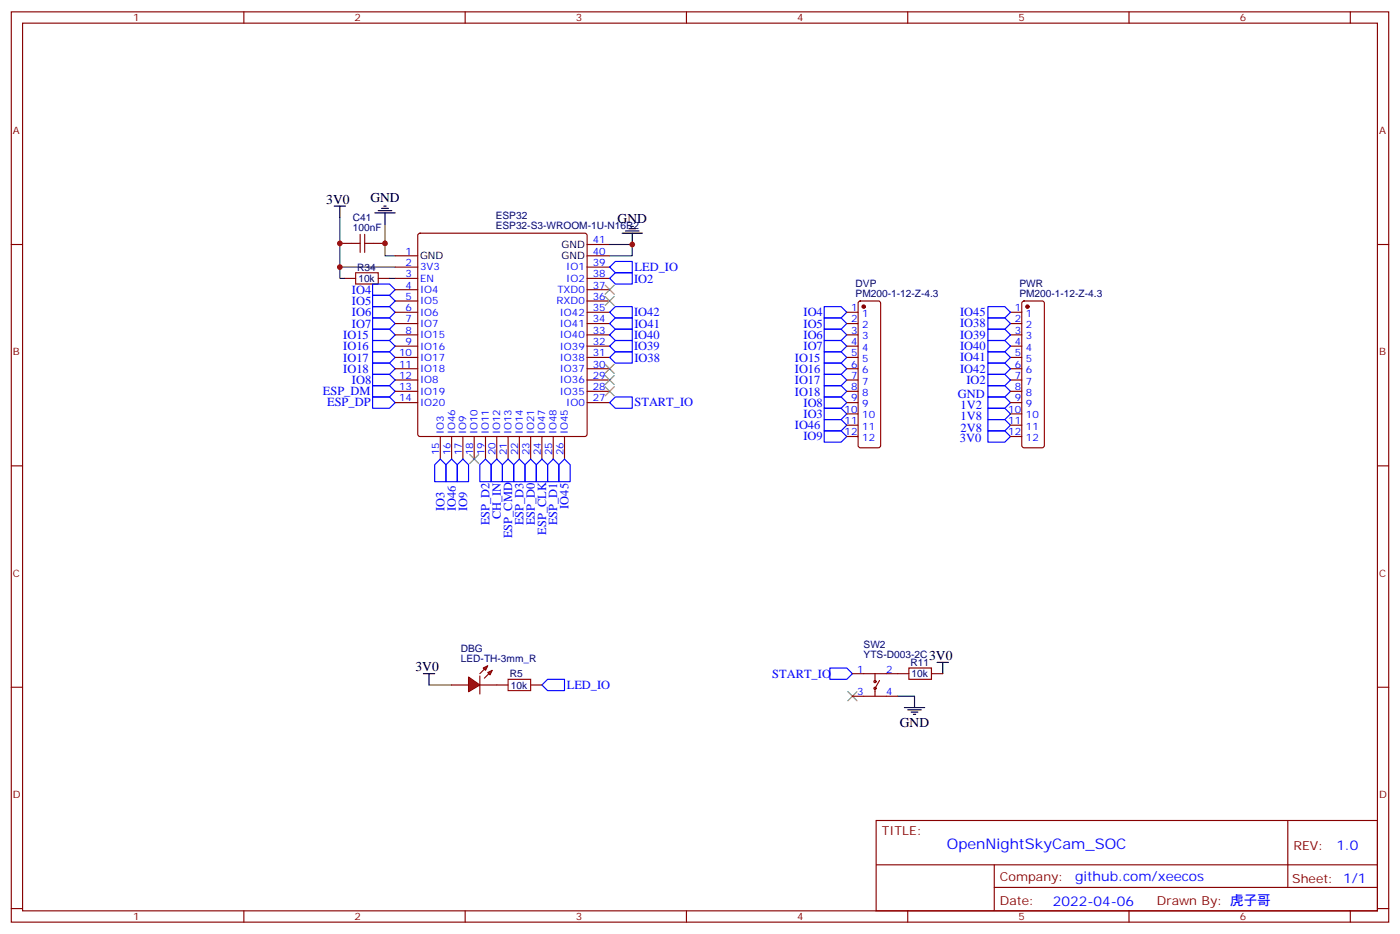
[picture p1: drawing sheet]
<svg xmlns="http://www.w3.org/2000/svg" width="437mm" height="292mm" viewBox="0 0 437 292" stroke-linecap="round" stroke-linejoin="round" font-family="sans-serif">
<g fill="none" stroke="#870000" stroke-width=".35">
<path d="M3.5 3.7h430.4v284.3h-430.4zM7.1 7.2h423.3v277.3h-423.3zM76.2 3.7v3.5M145.3 3.7v3.5M214.5 3.7v3.5M283.6 3.7v3.5M352.8 3.7v3.5M421.9 3.7v3.5M3.5 76.4h3.6M106.2 76h6.3M112.5 73.2v5.6M113.9 76h6.4"/>
<path d="M113.9 73.2v5.6M123.5 79.9h7M130.8 73.1l.4-.3h51.5l.5 .3 .2 .5v62l-.2 .5-.5 .2h-51.5l-.5-.2-.2-.5v-62zM183.4 76.4h7.1M183.4 79.9h7.1M430.4 76.4h3.5M107.6 87h3.5M118.2 87h3.5M123.5 87h7M123.5 97.5h7M123.5 83.4h7M123.5 90.5h7"/>
<path d="M123.5 94h7M183.4 87h7.1M183.4 97.5h7.1M183.4 83.4h7.1M183.4 90.5h7.1M183.4 94h7.1M264.6 97.5h3.5M268.3 94.2l.5-.2h5.7l.5 .2 .2 .5v44.5l-.3 .5-.4 .2h-5.7l-.5-.3-.2-.4v-44.5zM315.7 97.5h3.6M319.5 94.2l.5-.2h5.6l.5 .2 .2 .5v44.5l-.2 .5-.5 .2h-5.6l-.5-.3-.2-.4v-44.5zM123.5 101.1h7M123.5 104.6h7"/>
<path d="M123.5 108.1h7M123.5 111.7h7M123.5 115.2h7M123.5 118.7h7M183.4 101.1h7.1M183.4 104.6h7.1M183.4 108.1h7.1M183.4 111.7h7.1M183.4 115.2h7.1M183.4 118.7h7.1M264.6 101.1h3.5M264.6 104.6h3.5"/>
<path d="M264.6 108.1h3.5M264.6 111.7h3.5M264.6 115.2h3.5M264.6 118.7h3.5M315.7 101.1h3.6M315.7 104.6h3.6M315.7 108.1h3.6M315.7 111.7h3.6M315.7 115.2h3.6M315.7 118.7h3.6M123.5 122.2h7M123.5 125.8h7"/>
<path d="M137.6 136.3v7.1M141.1 136.3v7.1M144.6 136.3v7.1M148.2 136.3v7.1M151.7 136.3v7.1M155.2 136.3v7.1M158.7 136.3v7.1M162.3 136.3v7.1M165.8 136.3v7.1M169.3 136.3v7.1M172.9 136.3v7.1M176.4 136.3v7.1"/>
<path d="M183.4 122.2h7.1M183.4 125.8h7.1M264.6 122.2h3.5M264.6 125.8h3.5M264.6 129.3h3.5M264.6 132.8h3.5M264.6 136.3h3.5M315.7 122.2h3.6M315.7 125.8h3.6M315.7 129.3h3.6M315.7 132.8h3.6M315.7 136.3h3.6"/>
<path d="M3.5 145.5h3.6M430.4 145.5h3.5M3.5 214.7h3.6M155.2 214h3.5M165.8 214h3.5M430.4 214.7h3.5M273.8 256.3h156.6v28.2h-156.6zM402.4 256.3v20.9M273.8 270.1h156.5M310.7 277.2h119.6M310.7 270.1v14.2M3.5 283.8h3.6"/>
<path d="M76.2 284.5v3.5M145.3 284.5v3.5M214.5 284.5v3.5M283.6 284.5v3.5M352.8 284.5v3.5M421.9 284.5v3.5M430.4 283.8h3.5"/>
</g>
<path d="M106.2 67.9v15.5h17.3M120.3 70v9.9h3.2M190.5 76.4h7.1v3.5h-7.1M106.2 83.4v3.6h1.4M121.7 87h1.8M134.1 214h7" fill="none" stroke="#008700" stroke-width=".35"/>
<g fill="none" stroke="#000" stroke-width=".35">
<path d="M104.4 64.4h3.5M106.2 64.4v3.5M117.1 66.5h6.4M118.2 65.8h4.2M119.2 65.1h2.2M119.9 64.4h.7M120.3 66.5v3.5M194.4 72.8h6.3M195.4 72.1h4.3M196.5 71.4h2.1M197.2 70.7h.7M197.6 72.8v3.6"/>
<path d="M132.3 210.4h3.5M134.1 210.4v3.6"/>
</g>
<path d="M111.1 85.2h7.1v3.5h-7.1zM158.7 212.2h7.1v3.5h-7.1z" fill="none" stroke="#a10000" stroke-width=".35"/>
<g fill="none" stroke="#00f" stroke-width=".35">
<path d="M116.4 88.7h5.3l1.8 1.8-1.8 1.8h-5.3zM116.4 92.3h5.3l1.8 1.7-1.8 1.8h-5.3zM116.4 95.8h5.3l1.8 1.7-1.8 1.8h-5.3zM116.4 99.3h5.3l1.8 1.8-1.8 1.7h-5.3zM190.5 87l1.8-1.8h5.3v3.5h-5.3zM190.5 97.5l1.8-1.7h5.3v3.5h-5.3zM192.3 81.7h5.3v3.5h-5.3l-1.8-1.8zM257.5 95.8h5.3l1.8 1.7-1.8 1.8h-5.3zM257.5 99.3h5.3l1.8 1.8-1.8 1.7h-5.3zM308.7 99.3h5.3l1.7 1.8-1.7 1.7h-5.3zM308.7 95.8h5.3l1.7 1.7-1.7 1.8h-5.3zM116.4 102.8h5.3l1.8 1.8-1.8 1.8h-5.3z"/>
<path d="M116.4 106.4h5.3l1.8 1.7-1.8 1.8h-5.3zM116.4 109.9h5.3l1.8 1.8-1.8 1.7h-5.3zM116.4 113.4h5.3l1.8 1.8-1.8 1.7h-5.3zM116.4 116.9h5.3l1.8 1.8-1.8 1.8h-5.3zM190.5 101.1l1.8-1.8h5.3v3.5h-5.3zM190.5 108.1l1.8-1.7h5.3v3.5h-5.3zM190.5 111.7l1.8-1.8h5.3v3.5h-5.3zM192.3 102.8h5.3v3.6h-5.3l-1.8-1.8zM257.5 102.8h5.3l1.8 1.8-1.8 1.8h-5.3zM257.5 106.4h5.3l1.8 1.7-1.8 1.8h-5.3zM257.5 109.9h5.3l1.8 1.8-1.8 1.7h-5.3zM257.5 113.4h5.3l1.8 1.8-1.8 1.7h-5.3z"/>
<path d="M257.5 116.9h5.3l1.8 1.8-1.8 1.8h-5.3zM308.7 102.8h5.3l1.7 1.8-1.7 1.8h-5.3zM308.7 109.9h5.3l1.7 1.8-1.7 1.7h-5.3zM308.7 106.4h5.3l1.7 1.7-1.7 1.8h-5.3zM308.7 116.9h5.3l1.7 1.8-1.7 1.8h-5.3zM308.7 113.4h5.3l1.7 1.8-1.7 1.7h-5.3zM116.4 120.5h5.3l1.8 1.7-1.8 1.8h-5.3zM116.4 124h5.3l1.8 1.8-1.8 1.7h-5.3zM257.5 134.6h5.3l1.8 1.7-1.8 1.8h-5.3zM257.5 131.1h5.3l1.8 1.7-1.8 1.8h-5.3zM257.5 127.5h5.3l1.8 1.8-1.8 1.8h-5.3zM257.5 124h5.3l1.8 1.8-1.8 1.7h-5.3z"/>
<path d="M257.5 120.5h5.3l1.8 1.7-1.8 1.8h-5.3zM308.7 134.6h5.3l1.7 1.7-1.7 1.8h-5.3zM308.7 131.1h5.3l1.7 1.7-1.7 1.8h-5.3zM308.7 127.5h5.3l1.7 1.8-1.7 1.8h-5.3zM308.7 120.5h5.3l1.7 1.7-1.7 1.8h-5.3zM308.7 124h5.3l1.7 1.8-1.7 1.7h-5.3zM135.8 145.2l1.8-1.8 1.7 1.8v5.3h-3.5zM139.3 145.2l1.8-1.8 1.8 1.8v5.3h-3.6zM142.9 145.2l1.7-1.8 1.8 1.8v5.3h-3.5zM151.7 143.4l1.8 1.8v5.3h-3.6v-5.3zM155.2 143.4l1.8 1.8v5.3h-3.5v-5.3zM162.3 143.4l1.7 1.8v5.3h-3.5v-5.3z"/>
<path d="M165.8 143.4l1.8 1.8v5.3h-3.6v-5.3zM167.6 145.2l1.7-1.8 1.8 1.8v5.3h-3.5zM172.9 143.4l1.7 1.8v5.3h-3.5v-5.3zM174.6 145.2l1.8-1.8 1.8 1.8v5.3h-3.6zM171.1 212.2h5.3v3.5h-5.3l-1.8-1.7z"/>
</g>
<g fill="#870000" stroke="#870000" stroke-width=".35">
<circle cx="269.9" cy="95.8" r=".53"/>
<circle cx="321" cy="95.8" r=".53"/>
</g>
<path d="M189.1 89.1l2.8 2.8M191.9 89.1l-2.8 2.8M189.1 117.3l2.8 2.8M189.1 113.8l2.8 2.8M191.9 117.3l-2.8 2.8M191.9 113.8l-2.8 2.8M189.1 120.8l2.8 2.8M191.9 120.8l-2.8 2.8" fill="none" stroke="#3c3" stroke-width=".35"/>
<g fill="#f00" stroke="#870000" stroke-width=".35">
<path d="M146.4 211.5l3.5 2.5-3.5 2.1z"/>
<path d="M149.9 211.1v5.7z"/>
</g>
<g fill="#870000" stroke="#870000" stroke-width=".35">
<path d="M149.9 210.4l1.4-1.4z"/>
<path d="M151.3 211.8l1.5-1.4z"/>
</g>
<g fill="#f00" stroke="#870000" stroke-width=".35">
<path d="M151 208.7l1.4-.7-.7 1.4z"/>
<path d="M152.4 210.1l1.4-.7-.7 1.4z"/>
</g>
<g fill="none" stroke="#870000" stroke-width=".35">
<path d="M141.1 214h5.3M149.9 214h5.3M266.3 210.4h17.7M266.3 217.5h14.2M273.4 210.4v2.5M274.8 212.5l-1.4 2.5v2.5M291 210.4h3.6"/>
<circle cx="273.4" cy="215" r=".35"/>
<circle cx="273.4" cy="212.9" r=".35"/>
</g>
<path d="M190.5 125.8l1.8-1.8h5.3v3.5h-5.3zM158.7 143.4l1.8 1.8v5.3h-3.5v-5.3zM259.3 208.7h5.3l1.7 1.7-1.7 1.8h-5.3z" fill="none" stroke="#00f" stroke-width=".35"/>
<path d="M189.1 92.6l2.8 2.8M191.9 92.6l-2.8 2.8M146.8 142l2.8 2.8M149.6 142l-2.8 2.8M264.9 216.1l2.9 2.8M267.8 216.1l-2.9 2.8" fill="none" stroke="#3c3" stroke-width=".35"/>
<path d="M285.8 217.5v3.5M292.8 206.9h3.5M294.6 206.9v3.5M282.6 221h6.3M283.6 221.7h4.3M284.7 222.4h2.1M285.4 223.1h.7" fill="none" stroke="#000" stroke-width=".35"/>
<path d="M284 208.7h7v3.5h-7z" fill="none" stroke="#a10000" stroke-width=".35"/>
<path d="M280.5 217.5h5.3" fill="none" stroke="#008700" stroke-width=".35"/>
<g fill="#c00">
<circle cx="106.2" cy="76" r=".88"/>
<circle cx="120.3" cy="76" r=".88"/>
<circle cx="106.2" cy="83.4" r=".88"/>
<circle cx="197.6" cy="76.4" r=".88"/>
</g>
<text font-size="4.6" fill="#00f" x="295.8" y="265.3">OpenNightSkyCam_SOC</text>
<g font-size="4.2">
<text x="102" y="63.7">3V0</text>
<text x="115.7" y="63.2">GND</text>
<text x="193" y="69.6">GND</text>
<text x="129.8" y="209.7">3V0</text>
<text x="290.3" y="206.2">3V0</text>
<text x="281.2" y="227.1">GND</text>
</g>
<g font-size="4.2" fill="#00f">
<text x="417.6" y="265.6">1.0</text>
<text x="335.9" y="275.1">github.com/xeecos</text>
<text x="329" y="282.9">2022-04-06</text>
</g>
<g font-size="3.9" fill="#00f">
<text x="198.1" y="88.3">IO2</text>
<text x="198.3" y="84.6">LED_IO</text>
<text x="110" y="91.8">IO4</text>
<text x="110" y="95.3">IO5</text>
<text x="110" y="98.8">IO6</text>
<text x="198.1" y="98.9">IO42</text>
<text x="251.1" y="98.8">IO4</text>
<text x="300" y="98.8">IO45</text>
<text x="107.3" y="105.9">IO15</text>
<text x="110" y="102.4">IO7</text>
<text x="198.1" y="105.9">IO40</text>
<text x="198.3" y="102.4">IO41</text>
<text x="251.1" y="102.4">IO5</text>
<text x="251.1" y="105.9">IO6</text>
<text x="300" y="105.8">IO39</text>
<text x="300" y="102.3">IO38</text>
<text x="107.3" y="109.4">IO16</text>
<text x="107.3" y="113">IO17</text>
<text x="198.1" y="109.4">IO39</text>
<text x="198.3" y="113">IO38</text>
<text x="248.4" y="113">IO15</text>
<text x="251.1" y="109.4">IO7</text>
<text x="300" y="112.9">IO41</text>
<text x="300" y="109.3">IO40</text>
<text x="107.3" y="116.5">IO18</text>
<text x="248.4" y="116.5">IO16</text>
<text x="300" y="116.4">IO42</text>
<text x="302" y="119.9">IO2</text>
<text x="100.9" y="123.4">ESP_DM</text>
<text x="110" y="120">IO8</text>
<text x="248.4" y="123.5">IO18</text>
<text x="248.4" y="120">IO17</text>
<text x="299.3" y="124.2">GND</text>
<text x="102.2" y="127">ESP_DP</text>
<text x="198.3" y="127">START_IO</text>
<text x="251.1" y="130.5">IO3</text>
<text x="251.1" y="127.1">IO8</text>
<text x="300.2" y="131.3">1V8</text>
<text x="300.2" y="127.7">1V2</text>
<text x="248.4" y="134.1">IO46</text>
<text x="251.1" y="137.6">IO9</text>
<text x="300" y="137.9">3V0</text>
<text x="300.2" y="134.8">2V8</text>
<text x="138.9" y="159.6" transform="rotate(-90 138.9 159.6)">IO3</text>
<text x="142.4" y="159.6" transform="rotate(-90 142.4 159.6)">IO46</text>
<text x="145.9" y="159.6" transform="rotate(-90 145.9 159.6)">IO9</text>
<text x="177.6" y="158.9" transform="rotate(-90 177.6 158.9)">IO45</text>
<text x="152.9" y="164.1" transform="rotate(-90 152.9 164.1)">ESP_D2</text>
<text x="156.5" y="162.2" transform="rotate(-90 156.5 162.2)">CH_IN</text>
<text x="163.5" y="164.1" transform="rotate(-90 163.5 164.1)">ESP_D3</text>
<text x="167.1" y="164.1" transform="rotate(-90 167.1 164.1)">ESP_D0</text>
<text x="170.6" y="167.1" transform="rotate(-90 170.6 167.1)">ESP_CLK</text>
<text x="174.1" y="164.1" transform="rotate(-90 174.1 164.1)">ESP_D1</text>
<text x="160" y="168.1" transform="rotate(-90 160 168.1)">ESP_CMD</text>
<text x="177.1" y="215.2">LED_IO</text>
<text x="241.3" y="211.8">START_IO</text>
</g>
<g font-size="3.9" fill="#800">
<text x="275.5" y="260.9">TITLE:</text>
<text x="404.1" y="265.6">REV:</text>
<text x="312.4" y="275.1">Company:</text>
<text x="403.8" y="275.7">Sheet: 1/1</text>
<text x="312.4" y="282.8">Date:</text>
<text x="361.5" y="282.8">Drawn By: 虎子哥</text>
</g>
<g font-size="3.2" fill="#800">
<text x="41.6" y="6.7">1</text>
<text x="110.8" y="6.7">2</text>
<text x="179.9" y="6.7">3</text>
<text x="249.1" y="6.7">4</text>
<text x="318.2" y="6.7">5</text>
<text x="387.3" y="6.7">6</text>
<text x="4.1" y="41.8">A</text>
<text x="430.9" y="41.8">A</text>
<text x="4.1" y="110.9">B</text>
<text x="430.9" y="110.9">B</text>
<text x="4.1" y="180.1">C</text>
<text x="430.9" y="180.1">C</text>
<text x="4.1" y="249.2">D</text>
<text x="430.9" y="249.2">D</text>
<text x="41.6" y="287.5">1</text>
<text x="110.8" y="287.5">2</text>
<text x="179.9" y="287.5">3</text>
<text x="249.1" y="287.5">4</text>
<text x="318.2" y="287.5">5</text>
<text x="387.3" y="287.5">6</text>
</g>
<g font-size="3.2" fill="#000080">
<text x="110.2" y="69">C41</text>
<text x="154.9" y="71.7">ESP32-S3-WROOM-1U-N16R2</text>
<text x="154.9" y="68.5">ESP32</text>
<text x="110.2" y="72.1">100nF</text>
<text x="111.6" y="84.6">R34</text>
<text x="112" y="88.1">10k</text>
<text x="267.4" y="89.6">DVP</text>
<text x="318.5" y="89.6">PWR</text>
<text x="267.3" y="92.8">PM200-1-12-Z-4.3</text>
<text x="318.5" y="92.8">PM200-1-12-Z-4.3</text>
<text x="144" y="203.8">DBG</text>
<text x="269.8" y="202.5">SW2</text>
<text x="144" y="206.9">LED-TH-3mm_R</text>
<text x="269.8" y="205.7">YTS-D003-2C</text>
<text x="284.5" y="208.1">R11</text>
<text x="159.3" y="211.6">R5</text>
<text x="159.6" y="215.1">10k</text>
<text x="284.8" y="211.6">10k</text>
</g>
<g font-size="3.2">
<text x="175.5" y="77.4">GND</text>
<text x="131.2" y="81">GND</text>
<text x="175.5" y="81">GND</text>
</g>
<g font-size="3.2" fill="#00f">
<text x="185.2" y="76">41</text>
<text x="126.7" y="79.6">1</text>
<text x="126.7" y="83.1">2</text>
<text x="185.2" y="79.6">40</text>
<text x="185.2" y="83.1">39</text>
<text x="126.7" y="86.6">3</text>
<text x="131.2" y="84.5">3V3</text>
<text x="131.2" y="88">EN</text>
<text x="176.9" y="84.5">IO1</text>
<text x="176.9" y="88">IO2</text>
<text x="185.2" y="86.6">38</text>
<text x="126.7" y="90.1">4</text>
<text x="126.7" y="93.7">5</text>
<text x="131.2" y="91.5">IO4</text>
<text x="131.2" y="95.1">IO5</text>
<text x="173.9" y="95.1">RXD0</text>
<text x="174.1" y="91.5">TXD0</text>
<text x="185.2" y="90.1">37</text>
<text x="185.2" y="93.7">36</text>
<text x="126.7" y="97.2">6</text>
<text x="126.7" y="100.7">7</text>
<text x="131.2" y="98.6">IO6</text>
<text x="174.9" y="98.6">IO42</text>
<text x="185.2" y="97.2">35</text>
<text x="185.2" y="100.7">34</text>
<text x="265.9" y="97.2">1</text>
<text x="265.9" y="100.7">2</text>
<text x="269.4" y="99">1</text>
<text x="317.1" y="97.2">1</text>
<text x="317.1" y="100.7">2</text>
<text x="320.6" y="99">1</text>
<text x="126.7" y="104.2">8</text>
<text x="126.7" y="107.8">9</text>
<text x="131.2" y="102.1">IO7</text>
<text x="131.2" y="105.7">IO15</text>
<text x="174.9" y="102.1">IO41</text>
<text x="174.9" y="105.7">IO40</text>
<text x="185.2" y="104.2">33</text>
<text x="185.2" y="107.8">32</text>
<text x="265.9" y="104.2">3</text>
<text x="265.9" y="107.8">4</text>
<text x="269.4" y="102.5">2</text>
<text x="269.4" y="106">3</text>
<text x="317.1" y="104.2">3</text>
<text x="317.1" y="107.8">4</text>
<text x="320.6" y="102.5">2</text>
<text x="320.6" y="106">3</text>
<text x="124.7" y="111.3">10</text>
<text x="131.2" y="109.2">IO16</text>
<text x="131.2" y="112.7">IO17</text>
<text x="174.9" y="109.2">IO39</text>
<text x="174.9" y="112.7">IO38</text>
<text x="185.2" y="111.3">31</text>
<text x="265.9" y="111.3">5</text>
<text x="269.4" y="109.5">4</text>
<text x="269.4" y="113.1">5</text>
<text x="317.1" y="111.3">5</text>
<text x="320.6" y="109.5">4</text>
<text x="320.6" y="113.1">5</text>
<text x="124.7" y="114.8">11</text>
<text x="124.7" y="118.4">12</text>
<text x="131.2" y="116.2">IO18</text>
<text x="131.2" y="119.8">IO8</text>
<text x="174.9" y="116.2">IO37</text>
<text x="174.9" y="119.8">IO36</text>
<text x="185.2" y="114.8">30</text>
<text x="185.2" y="118.4">29</text>
<text x="265.9" y="114.8">6</text>
<text x="265.9" y="118.4">7</text>
<text x="269.4" y="116.6">6</text>
<text x="317.1" y="114.8">6</text>
<text x="317.1" y="118.4">7</text>
<text x="320.6" y="116.6">6</text>
<text x="124.7" y="121.9">13</text>
<text x="124.7" y="125.4">14</text>
<text x="131.2" y="123.3">IO19</text>
<text x="174.9" y="123.3">IO35</text>
<text x="185.2" y="121.9">28</text>
<text x="185.2" y="125.4">27</text>
<text x="265.9" y="121.9">8</text>
<text x="265.9" y="125.4">9</text>
<text x="269.4" y="120.1">7</text>
<text x="269.4" y="123.6">8</text>
<text x="317.1" y="121.9">8</text>
<text x="317.1" y="125.4">9</text>
<text x="320.6" y="120.1">7</text>
<text x="320.6" y="123.6">8</text>
<text x="131.2" y="126.8">IO20</text>
<text x="176.9" y="126.8">IO0</text>
<text x="263.9" y="128.9">10</text>
<text x="269.4" y="127.2">9</text>
<text x="269.4" y="130.7">10</text>
<text x="315.1" y="128.9">10</text>
<text x="320.6" y="127.2">9</text>
<text x="320.6" y="130.7">10</text>
<text x="138.6" y="135.6" transform="rotate(-90 138.6 135.6)">IO3</text>
<text x="142.2" y="135.6" transform="rotate(-90 142.2 135.6)">IO46</text>
<text x="145.7" y="135.6" transform="rotate(-90 145.7 135.6)">IO9</text>
<text x="149.2" y="135.6" transform="rotate(-90 149.2 135.6)">IO10</text>
<text x="152.8" y="135.6" transform="rotate(-90 152.8 135.6)">IO11</text>
<text x="156.3" y="135.6" transform="rotate(-90 156.3 135.6)">IO12</text>
<text x="159.8" y="135.6" transform="rotate(-90 159.8 135.6)">IO13</text>
<text x="163.3" y="135.6" transform="rotate(-90 163.3 135.6)">IO14</text>
<text x="166.9" y="135.6" transform="rotate(-90 166.9 135.6)">IO21</text>
<text x="170.4" y="135.6" transform="rotate(-90 170.4 135.6)">IO47</text>
<text x="173.9" y="135.6" transform="rotate(-90 173.9 135.6)">IO48</text>
<text x="177.4" y="135.6" transform="rotate(-90 177.4 135.6)">IO45</text>
<text x="263.9" y="132.5">11</text>
<text x="263.9" y="136">12</text>
<text x="269.4" y="134.2">11</text>
<text x="269.4" y="137.8">12</text>
<text x="315.1" y="132.5">11</text>
<text x="315.1" y="136">12</text>
<text x="320.6" y="134.2">11</text>
<text x="320.6" y="137.8">12</text>
<text x="137.2" y="142.1" transform="rotate(-90 137.2 142.1)">15</text>
<text x="140.8" y="142.1" transform="rotate(-90 140.8 142.1)">16</text>
<text x="144.3" y="142.1" transform="rotate(-90 144.3 142.1)">17</text>
<text x="147.8" y="142.1" transform="rotate(-90 147.8 142.1)">18</text>
<text x="151.3" y="142.1" transform="rotate(-90 151.3 142.1)">19</text>
<text x="154.9" y="142.1" transform="rotate(-90 154.9 142.1)">20</text>
<text x="158.4" y="142.1" transform="rotate(-90 158.4 142.1)">21</text>
<text x="161.9" y="142.1" transform="rotate(-90 161.9 142.1)">22</text>
<text x="165.5" y="142.1" transform="rotate(-90 165.5 142.1)">23</text>
<text x="169" y="142.1" transform="rotate(-90 169 142.1)">24</text>
<text x="172.5" y="142.1" transform="rotate(-90 172.5 142.1)">25</text>
<text x="176" y="142.1" transform="rotate(-90 176 142.1)">26</text>
<text x="267.9" y="210.1">1</text>
<text x="276.9" y="210.1">2</text>
<text x="267.9" y="217.1">3</text>
<text x="276.9" y="217.1">4</text>
</g>
</svg>
